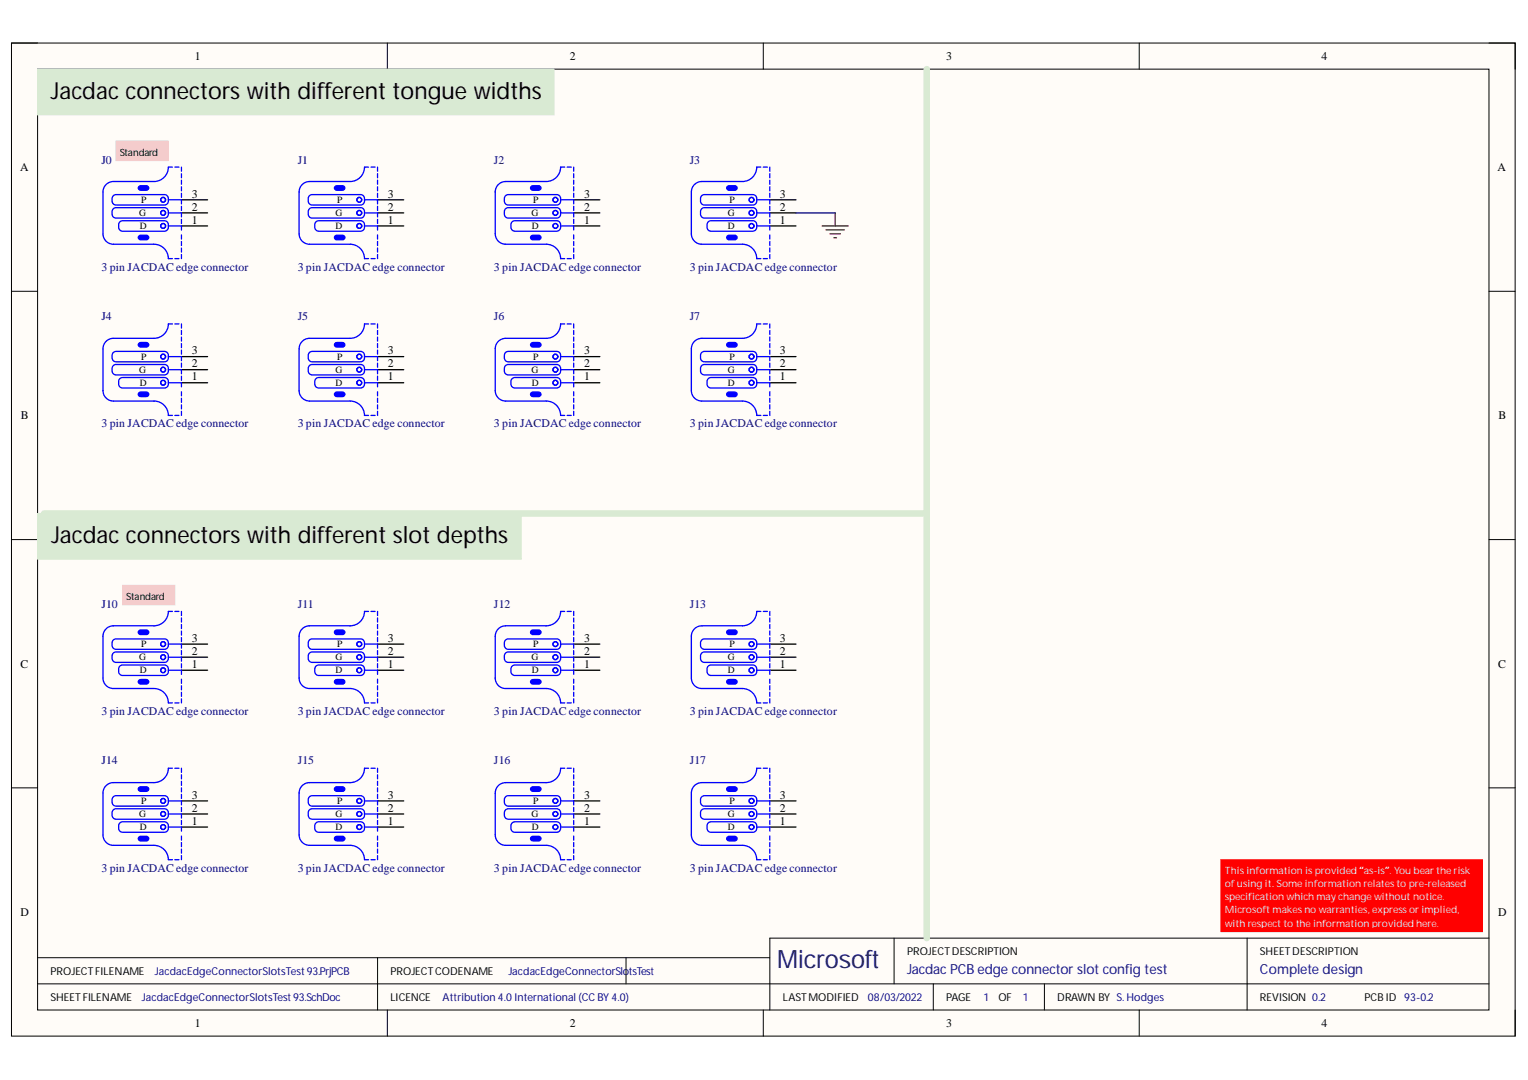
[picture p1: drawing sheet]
<svg xmlns="http://www.w3.org/2000/svg" width="297mm" height="210mm" viewBox="0 0 297 210" stroke-linecap="round" stroke-linejoin="round" font-family="sans-serif">
<path d="M2.2 8.4h292.3v193h-292.3z" fill-rule="evenodd" fill="#fffcf8"/>
<path d="M2.2 8.4h292.3v193h-292.3z" fill="none" stroke="#000" stroke-width=".19"/>
<path d="M7.3 13.4h282.2v182.9h-282.2z" fill-rule="evenodd" fill="#fffcf8"/>
<g fill="none" stroke="#000" stroke-width=".19">
<path d="M2.2 8.4h5.1M7.3 13.4h282.2v182.9h-282.2zM75.3 8.4v5M148.4 8.4v5M221.5 8.4v5M289.5 8.4h5v5M2.2 56.6h5.1M289.5 56.6h5M2.2 104.9h5.1M289.5 104.9h5M2.2 153.1h5.1M289.5 153.1h5"/>
<path d="M7.3 191.2h282.2M7.3 186.1h142.3M73.4 186.1v10.2M75.3 196.3v5.1M121.7 186.1v5.1M148.4 196.3v5.1M173.8 182.3v8.9M181.4 191.2v5.1M203 191.2v5.1M221.5 196.3v5.1M242.4 182.3v14M289.5 182.3h-139.9v14"/>
<path d="M294.5 196.3v5.1"/>
</g>
<path d="M7.3 13.4h100.4v8.9h-100.4z" fill-rule="evenodd" fill="#d9ead3"/>
<path d="M7.3 13.4h100.4v8.9h-100.4z" fill="none" stroke="#d9ead3" stroke-width=".19"/>
<path d="M35.3 38.8h5.1M35.3 41.4h5.1M35.3 43.9h5.1" fill="none" stroke="#000" stroke-width=".25"/>
<g fill="none" stroke="#00f" stroke-width=".25">
<path d="M22 38l.6-.2h9.4a1.05 1.05 0 0 1 .8 1 1.05 1.05 0 0 1-.8 1h-9.4a1.05 1.05 0 0 1-.9-.7 1.05 1.05 0 0 1 .3-1.1zM32.7 38.8h2.6v.8M33.5 32.5h-.8a2.8 2.8 0 0 1-2.8 2.8h-7.8a2.03 2.03 0 0 0-2.1 2v8.1a2.03 2.03 0 0 0 2.1 2.1h7.8a2.8 2.8 0 0 1 2.8 2.8h.8M34 32.5h.8M35.3 32.5v.8M35.3 33.8v.8M35.3 35v.8M35.3 36.3v.8M35.3 37.6v.8M22 40.6l.6-.2h9.4a1.05 1.05 0 0 1 .8 1 1.05 1.05 0 0 1-.8 1h-9.4a1.06 1.06 0 0 1-.9-.7 1.06 1.06 0 0 1 .3-1.1zM23.3 43.1l.5-.2h8.2a1.05 1.05 0 0 1 .8 1 1.05 1.05 0 0 1-.8 1h-8.2a1.06 1.06 0 0 1-.8-.7 1.06 1.06 0 0 1 .3-1.1zM32.7 41.4h2.6v.8"/>
<path d="M32.7 43.9h2.6v.8M34 50.3h.8M35.3 40.1v.8M35.3 42.6v.8M35.3 45.7v.8M35.3 46.9v.8M35.3 48.2v.8M35.3 49.5v.8"/>
<circle cx="31.7" cy="38.8" r=".47"/>
<circle cx="31.7" cy="43.9" r=".47"/>
<circle cx="31.7" cy="41.4" r=".47"/>
</g>
<path d="M26.9 36.3a1.76 1.76 0 0 1 1.8-.1 .42 .42 0 0 1 .2 .3 .42 .42 0 0 1-.2 .4 1.76 1.76 0 0 1-1.8-.1z" fill="#00f"/>
<path d="M26.9 36.3a1.76 1.76 0 0 1 1.8-.1 .42 .42 0 0 1 .2 .3 .42 .42 0 0 1-.2 .4 1.76 1.76 0 0 1-1.8-.1z" fill="none" stroke="#00f" stroke-width=".25"/>
<path d="M26.9 45.9a1.78 1.78 0 0 1 1.8-.1 .42 .42 0 0 1 .2 .4 .42 .42 0 0 1-.2 .3 1.76 1.76 0 0 1-1.8-.1z" fill="#00f"/>
<path d="M26.9 45.9a1.78 1.78 0 0 1 1.8-.1 .42 .42 0 0 1 .2 .4 .42 .42 0 0 1-.2 .3 1.76 1.76 0 0 1-1.8-.1z" fill="none" stroke="#00f" stroke-width=".25"/>
<path d="M237.3 167.1h50.9v14h-50.9z" fill-rule="evenodd" fill="#f00"/>
<path d="M237.3 167.1h50.9v14h-50.9z" fill="none" stroke="#f00" stroke-width=".19"/>
<path d="M8.6 99.8h171.6" fill="none" stroke="#d9ead3" stroke-width="1.3"/>
<path d="M73.4 38.8h5.1M73.4 41.4h5.1M73.4 43.9h5.1" fill="none" stroke="#000" stroke-width=".25"/>
<g fill="none" stroke="#00f" stroke-width=".25">
<path d="M60.1 38l.6-.2h9.4a1.05 1.05 0 0 1 .8 1 1.05 1.05 0 0 1-.8 1h-9.4a1.05 1.05 0 0 1-.8-.7 1.05 1.05 0 0 1 .2-1.1zM70.9 38.8h2.5v.8M71.6 32.5h-.7a2.8 2.8 0 0 1-2.8 2.8h-7.9a2.03 2.03 0 0 0-2.1 2v8.1a2.03 2.03 0 0 0 2.1 2.1h7.9a2.8 2.8 0 0 1 2.8 2.8h.7M72.1 32.5h.8M73.4 32.5v.8M73.4 33.8v.8M73.4 35v.8M73.4 36.3v.8M73.4 37.6v.8M60.1 40.6l.6-.2h9.4a1.05 1.05 0 0 1 .8 1 1.05 1.05 0 0 1-.8 1h-9.4a1.06 1.06 0 0 1-.8-.7 1.06 1.06 0 0 1 .2-1.1zM61.4 43.1l.6-.2h8.1a1.05 1.05 0 0 1 .8 1 1.05 1.05 0 0 1-.8 1h-8.1a1.06 1.06 0 0 1-.9-.7 1.06 1.06 0 0 1 .3-1.1zM70.9 41.4h2.5v.8"/>
<path d="M70.9 43.9h2.5v.8M72.1 50.3h.8M73.4 40.1v.8M73.4 42.6v.8M73.4 45.7v.8M73.4 46.9v.8M73.4 48.2v.8M73.4 49.5v.8"/>
<circle cx="69.8" cy="38.8" r=".47"/>
<circle cx="69.8" cy="41.4" r=".47"/>
<circle cx="69.8" cy="43.9" r=".47"/>
</g>
<path d="M65.1 36.3a1.74 1.74 0 0 1 1.7-.1 .42 .42 0 0 1 .2 .3 .42 .42 0 0 1-.2 .4 1.74 1.74 0 0 1-1.7-.1z" fill="#00f"/>
<path d="M65.1 36.3a1.74 1.74 0 0 1 1.7-.1 .42 .42 0 0 1 .2 .3 .42 .42 0 0 1-.2 .4 1.74 1.74 0 0 1-1.7-.1z" fill="none" stroke="#00f" stroke-width=".25"/>
<path d="M65.1 45.9a1.76 1.76 0 0 1 1.7-.1 .42 .42 0 0 1 .2 .4 .42 .42 0 0 1-.2 .3 1.74 1.74 0 0 1-1.7-.1z" fill="#00f"/>
<g fill="none" stroke="#00f" stroke-width=".25">
<path d="M98.3 38l.5-.2h9.4a1.05 1.05 0 0 1 .8 1 1.05 1.05 0 0 1-.8 1h-9.4a1.05 1.05 0 0 1-.8-.7 1.05 1.05 0 0 1 .3-1.1zM109 38.8h2.5v.8M109.8 32.5h-.8a2.79 2.79 0 0 1-2.8 2.8h-7.9a2.03 2.03 0 0 0-2 2v8.1a2.03 2.03 0 0 0 2 2.1h7.9a2.79 2.79 0 0 1 2.8 2.8h.8M110.3 32.5h.7M111.5 32.5v.8M111.5 33.8v.8M111.5 35v.8M111.5 36.3v.8M111.5 37.6v.8M65.1 45.9a1.76 1.76 0 0 1 1.7-.1 .42 .42 0 0 1 .2 .4 .42 .42 0 0 1-.2 .3 1.74 1.74 0 0 1-1.7-.1zM98.3 40.6l.5-.2h9.4a1.05 1.05 0 0 1 .8 1 1.05 1.05 0 0 1-.8 1h-9.4a1.05 1.05 0 0 1-.8-.7 1.05 1.05 0 0 1 .3-1.1zM99.5 43.1l.6-.2h8.1a1.05 1.05 0 0 1 .8 1 1.05 1.05 0 0 1-.8 1h-8.1a1.06 1.06 0 0 1-.8-.7 1.06 1.06 0 0 1 .2-1.1z"/>
<path d="M109 41.4h2.5v.8M109 43.9h2.5v.8M110.3 50.3h.7M111.5 40.1v.8M111.5 42.6v.8M111.5 45.7v.8M111.5 46.9v.8M111.5 48.2v.8M111.5 49.5v.8"/>
<circle cx="108" cy="38.8" r=".47"/>
<circle cx="108" cy="41.4" r=".47"/>
<circle cx="108" cy="43.9" r=".47"/>
</g>
<path d="M111.5 38.8h5.1M111.5 41.4h5.1M111.5 43.9h5.1" fill="none" stroke="#000" stroke-width=".25"/>
<path d="M103.2 36.3a1.74 1.74 0 0 1 1.7-.1 .42 .42 0 0 1 .3 .3 .42 .42 0 0 1-.3 .4 1.74 1.74 0 0 1-1.7-.1z" fill="#00f"/>
<path d="M103.2 36.3a1.74 1.74 0 0 1 1.7-.1 .42 .42 0 0 1 .3 .3 .42 .42 0 0 1-.3 .4 1.74 1.74 0 0 1-1.7-.1z" fill="none" stroke="#00f" stroke-width=".25"/>
<path d="M103.2 45.9a1.76 1.76 0 0 1 1.7-.1 .42 .42 0 0 1 .3 .4 .42 .42 0 0 1-.3 .3 1.74 1.74 0 0 1-1.7-.1z" fill="#00f"/>
<g fill="none" stroke="#00f" stroke-width=".25">
<path d="M136.4 38l.5-.2h9.4a1.05 1.05 0 0 1 .8 1 1.05 1.05 0 0 1-.8 1h-9.4a1.05 1.05 0 0 1-.8-.7 1.05 1.05 0 0 1 .3-1.1zM147.1 38.8h2.5v.8M147.9 32.5h-.8a2.79 2.79 0 0 1-2.8 2.8h-7.9a2.03 2.03 0 0 0-2 2v8.1a2.03 2.03 0 0 0 2 2.1h7.9a2.79 2.79 0 0 1 2.8 2.8h.8M148.4 32.5h.8M149.6 32.5v.8M149.6 33.8v.8M149.6 35v.8M149.6 36.3v.8M149.6 37.6v.8M103.2 45.9a1.76 1.76 0 0 1 1.7-.1 .42 .42 0 0 1 .3 .4 .42 .42 0 0 1-.3 .3 1.74 1.74 0 0 1-1.7-.1zM136.4 40.6l.5-.2h9.4a1.05 1.05 0 0 1 .8 1 1.05 1.05 0 0 1-.8 1h-9.4a1.06 1.06 0 0 1-.8-.7 1.06 1.06 0 0 1 .3-1.1zM137.7 43.1l.5-.2h8.1a1.05 1.05 0 0 1 .8 1 1.05 1.05 0 0 1-.8 1h-8.1a1.06 1.06 0 0 1-.8-.7 1.06 1.06 0 0 1 .3-1.1z"/>
<path d="M147.1 41.4h2.5v.8M147.1 43.9h2.5v.8M148.4 50.3h.8M149.6 40.1v.8M149.6 42.6v.8M149.6 45.7v.8M149.6 46.9v.8M149.6 48.2v.8M149.6 49.5v.8"/>
<circle cx="146.1" cy="38.8" r=".47"/>
<circle cx="146.1" cy="41.4" r=".47"/>
<circle cx="146.1" cy="43.9" r=".47"/>
</g>
<path d="M149.6 38.8h5.1M149.6 41.4h5.1M149.6 43.9h5.1" fill="none" stroke="#000" stroke-width=".25"/>
<path d="M141.3 36.3a1.74 1.74 0 0 1 1.7-.1 .42 .42 0 0 1 .3 .3 .42 .42 0 0 1-.3 .4 1.74 1.74 0 0 1-1.7-.1z" fill="#00f"/>
<path d="M141.3 36.3a1.74 1.74 0 0 1 1.7-.1 .42 .42 0 0 1 .3 .3 .42 .42 0 0 1-.3 .4 1.74 1.74 0 0 1-1.7-.1z" fill="none" stroke="#00f" stroke-width=".25"/>
<path d="M141.3 45.9a1.76 1.76 0 0 1 1.7-.1 .42 .42 0 0 1 .3 .4 .42 .42 0 0 1-.3 .3 1.74 1.74 0 0 1-1.7-.1z" fill="#00f"/>
<g fill="none" stroke="#00f" stroke-width=".25">
<path d="M141.3 45.9a1.76 1.76 0 0 1 1.7-.1 .42 .42 0 0 1 .3 .4 .42 .42 0 0 1-.3 .3 1.74 1.74 0 0 1-1.7-.1zM60.1 71.1l.6-.3h9.4a1.05 1.05 0 0 1 .8 1.1 1.05 1.05 0 0 1-.8 1h-9.4a1.05 1.05 0 0 1-.8-.8 1.05 1.05 0 0 1 .2-1zM60.1 68.5l.6-.2h9.4a1.05 1.05 0 0 1 .8 1 1.05 1.05 0 0 1-.8 1h-9.4a1.05 1.05 0 0 1-.8-.7 1.05 1.05 0 0 1 .2-1.1zM61.4 73.6l.6-.2h8.1a1.05 1.05 0 0 1 .8 1 1.05 1.05 0 0 1-.8 1h-8.1a1.06 1.06 0 0 1-.9-.7 1.06 1.06 0 0 1 .3-1.1zM70.9 71.9h2.5v.7M70.9 69.3h2.5v.8M70.9 74.4h2.5v.8M71.6 63h-.7a2.79 2.79 0 0 1-2.8 2.8h-7.9a2.03 2.03 0 0 0-2.1 2v8.1a2.04 2.04 0 0 0 2.1 2h7.9a2.78 2.78 0 0 1 2.8 2.8h.7M72.1 63h.8M73.4 63v.8M73.4 64.2v.8M73.4 65.5v.8"/>
<path d="M73.4 66.8v.8M73.4 68v.8M73.4 70.6v.8M73.4 73.1v.8M73.4 76.1v.8M73.4 77.4v.8M73.4 78.7v.8M73.4 79.9v.8M72.1 80.7h.8"/>
<circle cx="69.8" cy="74.4" r=".47"/>
<circle cx="69.8" cy="69.3" r=".47"/>
<circle cx="69.8" cy="71.9" r=".47"/>
</g>
<path d="M73.4 71.9h5.1M73.4 74.4h5.1M73.4 69.3h5.1" fill="none" stroke="#000" stroke-width=".25"/>
<path d="M65.1 66.8a1.74 1.74 0 0 1 1.7-.2 .42 .42 0 0 1 .2 .4 .42 .42 0 0 1-.2 .4 1.76 1.76 0 0 1-1.7-.2z" fill="#00f"/>
<path d="M65.1 66.8a1.74 1.74 0 0 1 1.7-.2 .42 .42 0 0 1 .2 .4 .42 .42 0 0 1-.2 .4 1.76 1.76 0 0 1-1.7-.2z" fill="none" stroke="#00f" stroke-width=".25"/>
<path d="M65.1 76.4a1.76 1.76 0 0 1 1.7-.1 .42 .42 0 0 1 .2 .3 .42 .42 0 0 1-.2 .4 1.74 1.74 0 0 1-1.7-.1z" fill="#00f"/>
<g fill="none" stroke="#00f" stroke-width=".25">
<path d="M65.1 76.4a1.76 1.76 0 0 1 1.7-.1 .42 .42 0 0 1 .2 .3 .42 .42 0 0 1-.2 .4 1.74 1.74 0 0 1-1.7-.1zM98.3 71.1l.5-.3h9.4a1.05 1.05 0 0 1 .8 1.1 1.05 1.05 0 0 1-.8 1h-9.4a1.05 1.05 0 0 1-.8-.8 1.05 1.05 0 0 1 .3-1zM98.3 68.5l.5-.2h9.4a1.05 1.05 0 0 1 .8 1 1.05 1.05 0 0 1-.8 1h-9.4a1.05 1.05 0 0 1-.8-.7 1.05 1.05 0 0 1 .3-1.1zM99.5 73.6l.6-.2h8.1a1.05 1.05 0 0 1 .8 1 1.05 1.05 0 0 1-.8 1h-8.1a1.06 1.06 0 0 1-.8-.7 1.06 1.06 0 0 1 .2-1.1zM109 71.9h2.5v.7M109 69.3h2.5v.8M109 74.4h2.5v.8M109.8 63h-.8a2.79 2.79 0 0 1-2.8 2.8h-7.9a2.03 2.03 0 0 0-2 2v8.1a2.04 2.04 0 0 0 2 2h7.9a2.78 2.78 0 0 1 2.8 2.8h.8M110.3 63h.7M111.5 63v.8M111.5 64.2v.8M111.5 65.5v.8"/>
<path d="M111.5 66.8v.8M111.5 68v.8M111.5 70.6v.8M111.5 73.1v.8M111.5 76.1v.8M111.5 77.4v.8M111.5 78.7v.8M111.5 79.9v.8M110.3 80.7h.7"/>
<circle cx="108" cy="74.4" r=".47"/>
<circle cx="108" cy="69.3" r=".47"/>
<circle cx="108" cy="71.9" r=".47"/>
</g>
<path d="M111.5 71.9h5.1M111.5 74.4h5.1M111.5 69.3h5.1" fill="none" stroke="#000" stroke-width=".25"/>
<path d="M103.2 66.8a1.74 1.74 0 0 1 1.7-.2 .42 .42 0 0 1 .3 .4 .42 .42 0 0 1-.3 .4 1.76 1.76 0 0 1-1.7-.2z" fill="#00f"/>
<path d="M103.2 66.8a1.74 1.74 0 0 1 1.7-.2 .42 .42 0 0 1 .3 .4 .42 .42 0 0 1-.3 .4 1.76 1.76 0 0 1-1.7-.2z" fill="none" stroke="#00f" stroke-width=".25"/>
<path d="M103.2 76.4a1.76 1.76 0 0 1 1.7-.1 .42 .42 0 0 1 .3 .3 .42 .42 0 0 1-.3 .4 1.74 1.74 0 0 1-1.7-.1z" fill="#00f"/>
<g fill="none" stroke="#00f" stroke-width=".25">
<path d="M103.2 76.4a1.76 1.76 0 0 1 1.7-.1 .42 .42 0 0 1 .3 .3 .42 .42 0 0 1-.3 .4 1.74 1.74 0 0 1-1.7-.1zM33.5 118.8h-.8a2.8 2.8 0 0 1-2.8 2.8h-7.8a2.03 2.03 0 0 0-2.1 2.1v8.1a2.03 2.03 0 0 0 2.1 2h7.8a2.8 2.8 0 0 1 2.8 2.8h.8M34 118.8h.8M35.3 118.8v.8M22 126.9l.6-.2h9.4a1.05 1.05 0 0 1 .8 1 1.05 1.05 0 0 1-.8 1h-9.4a1.05 1.05 0 0 1-.9-.7 1.05 1.05 0 0 1 .3-1.1zM22 124.4l.6-.2h9.4a1.05 1.05 0 0 1 .8 1 1.05 1.05 0 0 1-.8 1h-9.4a1.05 1.05 0 0 1-.9-.7 1.05 1.05 0 0 1 .3-1.1zM23.3 129.5l.5-.3h8.2a1.05 1.05 0 0 1 .8 1.1 1.05 1.05 0 0 1-.8 1h-8.2a1.06 1.06 0 0 1-.8-.8 1.06 1.06 0 0 1 .3-1zM32.7 127.7h2.6v.8M32.7 125.2h2.6v.8M32.7 130.3h2.6v.8M34 136.6h.8M35.3 120.1v.8"/>
<path d="M35.3 121.4v.8M35.3 122.6v.8M35.3 123.9v.8M35.3 126.5v.8M35.3 129v.8M35.3 132v.8M35.3 133.3v.8M35.3 134.6v.7M35.3 135.8v.8"/>
<circle cx="31.7" cy="130.3" r=".47"/>
<circle cx="31.7" cy="127.7" r=".47"/>
<circle cx="31.7" cy="125.2" r=".47"/>
</g>
<path d="M35.3 127.7h5.1M35.3 130.3h5.1M35.3 125.2h5.1" fill="none" stroke="#000" stroke-width=".25"/>
<path d="M26.9 122.7a1.76 1.76 0 0 1 1.8-.2 .42 .42 0 0 1 .2 .4 .42 .42 0 0 1-.2 .4 1.78 1.78 0 0 1-1.8-.2z" fill="#00f"/>
<path d="M26.9 122.7a1.76 1.76 0 0 1 1.8-.2 .42 .42 0 0 1 .2 .4 .42 .42 0 0 1-.2 .4 1.78 1.78 0 0 1-1.8-.2z" fill="none" stroke="#00f" stroke-width=".25"/>
<path d="M26.9 132.3a1.78 1.78 0 0 1 1.8-.2 .42 .42 0 0 1 .2 .4 .42 .42 0 0 1-.2 .4 1.76 1.76 0 0 1-1.8-.2z" fill="#00f"/>
<g fill="none" stroke="#00f" stroke-width=".25">
<path d="M71.6 118.8h-.7a2.8 2.8 0 0 1-2.8 2.8h-7.9a2.03 2.03 0 0 0-2.1 2.1v8.1a2.03 2.03 0 0 0 2.1 2h7.9a2.8 2.8 0 0 1 2.8 2.8h.7M72.1 118.8h.8M73.4 118.8v.8M26.9 132.3a1.78 1.78 0 0 1 1.8-.2 .42 .42 0 0 1 .2 .4 .42 .42 0 0 1-.2 .4 1.76 1.76 0 0 1-1.8-.2zM60.1 126.9l.6-.2h9.4a1.05 1.05 0 0 1 .8 1 1.05 1.05 0 0 1-.8 1h-9.4a1.05 1.05 0 0 1-.8-.7 1.05 1.05 0 0 1 .2-1.1zM60.1 124.4l.6-.2h9.4a1.05 1.05 0 0 1 .8 1 1.05 1.05 0 0 1-.8 1h-9.4a1.05 1.05 0 0 1-.8-.7 1.05 1.05 0 0 1 .2-1.1zM61.4 129.5l.6-.3h8.1a1.05 1.05 0 0 1 .8 1.1 1.05 1.05 0 0 1-.8 1h-8.1a1.06 1.06 0 0 1-.9-.8 1.06 1.06 0 0 1 .3-1zM70.9 127.7h2.5v.8M70.9 125.2h2.5v.8M70.9 130.3h2.5v.8M72.1 136.6h.8M73.4 120.1v.8"/>
<path d="M73.4 121.4v.8M73.4 122.6v.8M73.4 123.9v.8M73.4 126.5v.8M73.4 129v.8M73.4 132v.8M73.4 133.3v.8M73.4 134.6v.7M73.4 135.8v.8"/>
<circle cx="69.8" cy="130.3" r=".47"/>
<circle cx="69.8" cy="125.2" r=".47"/>
<circle cx="69.8" cy="127.7" r=".47"/>
</g>
<path d="M73.4 127.7h5.1M73.4 130.3h5.1M73.4 125.2h5.1" fill="none" stroke="#000" stroke-width=".25"/>
<path d="M65.1 122.7a1.74 1.74 0 0 1 1.7-.2 .42 .42 0 0 1 .2 .4 .42 .42 0 0 1-.2 .4 1.76 1.76 0 0 1-1.7-.2z" fill="#00f"/>
<path d="M65.1 122.7a1.74 1.74 0 0 1 1.7-.2 .42 .42 0 0 1 .2 .4 .42 .42 0 0 1-.2 .4 1.76 1.76 0 0 1-1.7-.2z" fill="none" stroke="#00f" stroke-width=".25"/>
<path d="M65.1 132.3a1.76 1.76 0 0 1 1.7-.2 .42 .42 0 0 1 .2 .4 .42 .42 0 0 1-.2 .4 1.74 1.74 0 0 1-1.7-.2z" fill="#00f"/>
<g fill="none" stroke="#00f" stroke-width=".25">
<path d="M147.9 118.8h-.8a2.79 2.79 0 0 1-2.8 2.8h-7.9a2.03 2.03 0 0 0-2 2.1v8.1a2.03 2.03 0 0 0 2 2h7.9a2.79 2.79 0 0 1 2.8 2.8h.8M148.4 118.8h.8M149.6 118.8v.8M65.1 132.3a1.76 1.76 0 0 1 1.7-.2 .42 .42 0 0 1 .2 .4 .42 .42 0 0 1-.2 .4 1.74 1.74 0 0 1-1.7-.2zM136.4 126.9l.5-.2h9.4a1.05 1.05 0 0 1 .8 1 1.05 1.05 0 0 1-.8 1h-9.4a1.05 1.05 0 0 1-.8-.7 1.05 1.05 0 0 1 .3-1.1zM136.4 124.4l.5-.2h9.4a1.05 1.05 0 0 1 .8 1 1.05 1.05 0 0 1-.8 1h-9.4a1.05 1.05 0 0 1-.8-.7 1.05 1.05 0 0 1 .3-1.1zM137.7 129.5l.5-.3h8.1a1.05 1.05 0 0 1 .8 1.1 1.05 1.05 0 0 1-.8 1h-8.1a1.06 1.06 0 0 1-.8-.8 1.06 1.06 0 0 1 .3-1zM147.1 127.7h2.5v.8M147.1 125.2h2.5v.8M147.1 130.3h2.5v.8M148.4 136.6h.8M149.6 120.1v.8"/>
<path d="M149.6 121.4v.8M149.6 122.6v.8M149.6 123.9v.8M149.6 126.5v.8M149.6 129v.8M149.6 132v.8M149.6 133.3v.8M149.6 134.6v.7M149.6 135.8v.8"/>
<circle cx="146.1" cy="130.3" r=".47"/>
<circle cx="146.1" cy="125.2" r=".47"/>
<circle cx="146.1" cy="127.7" r=".47"/>
</g>
<path d="M149.6 127.7h5.1M149.6 130.3h5.1M149.6 125.2h5.1" fill="none" stroke="#000" stroke-width=".25"/>
<path d="M141.3 122.7a1.74 1.74 0 0 1 1.7-.2 .42 .42 0 0 1 .3 .4 .42 .42 0 0 1-.3 .4 1.76 1.76 0 0 1-1.7-.2z" fill="#00f"/>
<path d="M141.3 122.7a1.74 1.74 0 0 1 1.7-.2 .42 .42 0 0 1 .3 .4 .42 .42 0 0 1-.3 .4 1.76 1.76 0 0 1-1.7-.2z" fill="none" stroke="#00f" stroke-width=".25"/>
<path d="M141.3 132.3a1.76 1.76 0 0 1 1.7-.2 .42 .42 0 0 1 .3 .4 .42 .42 0 0 1-.3 .4 1.74 1.74 0 0 1-1.7-.2z" fill="#00f"/>
<g fill="none" stroke="#00f" stroke-width=".25">
<path d="M141.3 132.3a1.76 1.76 0 0 1 1.7-.2 .42 .42 0 0 1 .3 .4 .42 .42 0 0 1-.3 .4 1.74 1.74 0 0 1-1.7-.2zM60.1 157.4l.6-.2h9.4a1.05 1.05 0 0 1 .8 1 1.05 1.05 0 0 1-.8 1h-9.4a1.05 1.05 0 0 1-.8-.7 1.05 1.05 0 0 1 .2-1.1zM60.1 154.9l.6-.3h9.4a1.05 1.05 0 0 1 .8 1.1 1.05 1.05 0 0 1-.8 1h-9.4a1.06 1.06 0 0 1-.8-.8 1.06 1.06 0 0 1 .2-1zM61.4 159.9l.6-.2h8.1a1.05 1.05 0 0 1 .8 1 1.05 1.05 0 0 1-.8 1.1h-8.1a1.06 1.06 0 0 1-.9-.8 1.06 1.06 0 0 1 .3-1.1zM70.9 158.2h2.5v.8M70.9 155.7h2.5v.8M71.6 149.3h-.7a2.79 2.79 0 0 1-2.8 2.8h-7.9a2.03 2.03 0 0 0-2.1 2v8.2a2.03 2.03 0 0 0 2.1 2h7.9a2.79 2.79 0 0 1 2.8 2.8h.7M72.1 149.3h.8M73.4 149.3v.8M73.4 150.6v.8M73.4 151.9v.7M73.4 153.1v.8"/>
<path d="M73.4 154.4v.8M73.4 156.9v.8M73.4 159.5v.8M70.9 160.7h2.5v.8M72.1 167.1h.8M73.4 162.5v.8M73.4 163.8v.8M73.4 165v.8M73.4 166.3v.8"/>
<circle cx="69.8" cy="155.7" r=".47"/>
<circle cx="69.8" cy="158.2" r=".47"/>
<circle cx="69.8" cy="160.7" r=".47"/>
</g>
<path d="M73.4 158.2h5.1M73.4 155.7h5.1M73.4 160.7h5.1" fill="none" stroke="#000" stroke-width=".25"/>
<path d="M65.1 153.1a1.74 1.74 0 0 1 1.7-.1 .42 .42 0 0 1 .2 .4 .42 .42 0 0 1-.2 .3 1.76 1.76 0 0 1-1.7-.1z" fill="#00f"/>
<path d="M65.1 153.1a1.74 1.74 0 0 1 1.7-.1 .42 .42 0 0 1 .2 .4 .42 .42 0 0 1-.2 .3 1.76 1.76 0 0 1-1.7-.1z" fill="none" stroke="#00f" stroke-width=".25"/>
<path d="M65.1 162.8a1.74 1.74 0 0 1 1.7-.2 .42 .42 0 0 1 .2 .4 .42 .42 0 0 1-.2 .4 1.74 1.74 0 0 1-1.7-.2z" fill="#00f"/>
<g fill="none" stroke="#00f" stroke-width=".25">
<path d="M136.4 157.4l.5-.2h9.4a1.05 1.05 0 0 1 .8 1 1.05 1.05 0 0 1-.8 1h-9.4a1.05 1.05 0 0 1-.8-.7 1.05 1.05 0 0 1 .3-1.1zM136.4 154.9l.5-.3h9.4a1.05 1.05 0 0 1 .8 1.1 1.05 1.05 0 0 1-.8 1h-9.4a1.06 1.06 0 0 1-.8-.8 1.06 1.06 0 0 1 .3-1zM137.7 159.9l.5-.2h8.1a1.05 1.05 0 0 1 .8 1 1.05 1.05 0 0 1-.8 1.1h-8.1a1.06 1.06 0 0 1-.8-.8 1.06 1.06 0 0 1 .3-1.1zM147.1 158.2h2.5v.8M147.1 155.7h2.5v.8M147.9 149.3h-.8a2.79 2.79 0 0 1-2.8 2.8h-7.9a2.03 2.03 0 0 0-2 2v8.2a2.04 2.04 0 0 0 2 2h7.9a2.79 2.79 0 0 1 2.8 2.8h.8M148.4 149.3h.8M149.6 149.3v.8M149.6 150.6v.8M149.6 151.9v.7M149.6 153.1v.8M149.6 154.4v.8"/>
<path d="M149.6 156.9v.8M149.6 159.5v.8M65.1 162.8a1.74 1.74 0 0 1 1.7-.2 .42 .42 0 0 1 .2 .4 .42 .42 0 0 1-.2 .4 1.74 1.74 0 0 1-1.7-.2zM147.1 160.7h2.5v.8M148.4 167.1h.8M149.6 162.5v.8M149.6 163.8v.8M149.6 165v.8M149.6 166.3v.8"/>
<circle cx="146.1" cy="155.7" r=".47"/>
<circle cx="146.1" cy="158.2" r=".47"/>
<circle cx="146.1" cy="160.7" r=".47"/>
</g>
<path d="M149.6 158.2h5.1M149.6 155.7h5.1M149.6 160.7h5.1" fill="none" stroke="#000" stroke-width=".25"/>
<path d="M141.3 153.1a1.74 1.74 0 0 1 1.7-.1 .42 .42 0 0 1 .3 .4 .42 .42 0 0 1-.3 .3 1.76 1.76 0 0 1-1.7-.1z" fill="#00f"/>
<path d="M141.3 153.1a1.74 1.74 0 0 1 1.7-.1 .42 .42 0 0 1 .3 .4 .42 .42 0 0 1-.3 .3 1.76 1.76 0 0 1-1.7-.1z" fill="none" stroke="#00f" stroke-width=".25"/>
<path d="M141.3 162.8a1.74 1.74 0 0 1 1.7-.2 .42 .42 0 0 1 .3 .4 .42 .42 0 0 1-.3 .4 1.74 1.74 0 0 1-1.7-.2z" fill="#00f"/>
<g fill="none" stroke="#00f" stroke-width=".25">
<path d="M98.3 157.4l.5-.2h9.4a1.05 1.05 0 0 1 .8 1 1.05 1.05 0 0 1-.8 1h-9.4a1.05 1.05 0 0 1-.8-.7 1.05 1.05 0 0 1 .3-1.1zM98.3 154.9l.5-.3h9.4a1.05 1.05 0 0 1 .8 1.1 1.05 1.05 0 0 1-.8 1h-9.4a1.06 1.06 0 0 1-.8-.8 1.06 1.06 0 0 1 .3-1zM99.5 159.9l.6-.2h8.1a1.05 1.05 0 0 1 .8 1 1.05 1.05 0 0 1-.8 1.1h-8.1a1.06 1.06 0 0 1-.8-.8 1.06 1.06 0 0 1 .2-1.1zM109 158.2h2.5v.8M109 155.7h2.5v.8M109.8 149.3h-.8a2.79 2.79 0 0 1-2.8 2.8h-7.9a2.03 2.03 0 0 0-2 2v8.2a2.03 2.03 0 0 0 2 2h7.9a2.79 2.79 0 0 1 2.8 2.8h.8M110.3 149.3h.7M111.5 149.3v.8M111.5 150.6v.8M111.5 151.9v.7M111.5 153.1v.8M111.5 154.4v.8"/>
<path d="M111.5 156.9v.8M111.5 159.5v.8M109 160.7h2.5v.8M110.3 167.1h.7M111.5 162.5v.8M111.5 163.8v.8M111.5 165v.8M111.5 166.3v.8M141.3 162.8a1.74 1.74 0 0 1 1.7-.2 .42 .42 0 0 1 .3 .4 .42 .42 0 0 1-.3 .4 1.74 1.74 0 0 1-1.7-.2z"/>
<circle cx="108" cy="155.7" r=".47"/>
<circle cx="108" cy="158.2" r=".47"/>
<circle cx="108" cy="160.7" r=".47"/>
</g>
<path d="M111.5 158.2h5.1M111.5 155.7h5.1M111.5 160.7h5.1" fill="none" stroke="#000" stroke-width=".25"/>
<path d="M103.2 153.1a1.74 1.74 0 0 1 1.7-.1 .42 .42 0 0 1 .3 .4 .42 .42 0 0 1-.3 .3 1.76 1.76 0 0 1-1.7-.1z" fill="#00f"/>
<path d="M103.2 153.1a1.74 1.74 0 0 1 1.7-.1 .42 .42 0 0 1 .3 .4 .42 .42 0 0 1-.3 .3 1.76 1.76 0 0 1-1.7-.1z" fill="none" stroke="#00f" stroke-width=".25"/>
<path d="M103.2 162.8a1.74 1.74 0 0 1 1.7-.2 .42 .42 0 0 1 .3 .4 .42 .42 0 0 1-.3 .4 1.74 1.74 0 0 1-1.7-.2z" fill="#00f"/>
<path d="M103.2 162.8a1.74 1.74 0 0 1 1.7-.2 .42 .42 0 0 1 .3 .4 .42 .42 0 0 1-.3 .4 1.74 1.74 0 0 1-1.7-.2z" fill="none" stroke="#00f" stroke-width=".25"/>
<path d="M22.6 27.4h10.1v3.8h-10.1z" fill-rule="evenodd" fill="#f4cccc"/>
<path d="M22.6 27.4h10.1v3.8h-10.1z" fill="none" stroke="#f4cccc" stroke-width=".19"/>
<path d="M35.3 71.9h5.1M35.3 74.4h5.1M35.3 69.3h5.1" fill="none" stroke="#000" stroke-width=".25"/>
<g fill="none" stroke="#00f" stroke-width=".25">
<path d="M22 71.1l.6-.3h9.4a1.05 1.05 0 0 1 .8 1.1 1.05 1.05 0 0 1-.8 1h-9.4a1.05 1.05 0 0 1-.9-.8 1.05 1.05 0 0 1 .3-1zM22 68.5l.6-.2h9.4a1.05 1.05 0 0 1 .8 1 1.05 1.05 0 0 1-.8 1h-9.4a1.05 1.05 0 0 1-.9-.7 1.05 1.05 0 0 1 .3-1.1zM23.3 73.6l.5-.2h8.2a1.05 1.05 0 0 1 .8 1 1.05 1.05 0 0 1-.8 1h-8.2a1.06 1.06 0 0 1-.8-.7 1.06 1.06 0 0 1 .3-1.1zM32.7 71.9h2.6v.7M32.7 69.3h2.6v.8M32.7 74.4h2.6v.8M33.5 63h-.8a2.79 2.79 0 0 1-2.8 2.8h-7.8a2.03 2.03 0 0 0-2.1 2v8.1a2.04 2.04 0 0 0 2.1 2h7.8a2.78 2.78 0 0 1 2.8 2.8h.8M34 63h.8M35.3 63v.8M35.3 64.2v.8M35.3 65.5v.8M35.3 66.8v.8"/>
<path d="M35.3 68v.8M35.3 70.6v.8M35.3 73.1v.8M35.3 76.1v.8M35.3 77.4v.8M35.3 78.7v.8M35.3 79.9v.8M34 80.7h.8"/>
<circle cx="31.7" cy="74.4" r=".47"/>
<circle cx="31.7" cy="71.9" r=".47"/>
<circle cx="31.7" cy="69.3" r=".47"/>
</g>
<path d="M26.9 66.8a1.76 1.76 0 0 1 1.8-.2 .42 .42 0 0 1 .2 .4 .42 .42 0 0 1-.2 .4 1.78 1.78 0 0 1-1.8-.2z" fill="#00f"/>
<path d="M26.9 66.8a1.76 1.76 0 0 1 1.8-.2 .42 .42 0 0 1 .2 .4 .42 .42 0 0 1-.2 .4 1.78 1.78 0 0 1-1.8-.2z" fill="none" stroke="#00f" stroke-width=".25"/>
<path d="M26.9 76.4a1.78 1.78 0 0 1 1.8-.1 .42 .42 0 0 1 .2 .3 .42 .42 0 0 1-.2 .4 1.76 1.76 0 0 1-1.8-.1z" fill="#00f"/>
<g fill="none" stroke="#00f" stroke-width=".25">
<path d="M26.9 76.4a1.78 1.78 0 0 1 1.8-.1 .42 .42 0 0 1 .2 .3 .42 .42 0 0 1-.2 .4 1.76 1.76 0 0 1-1.8-.1zM136.4 71.1l.5-.3h9.4a1.05 1.05 0 0 1 .8 1.1 1.05 1.05 0 0 1-.8 1h-9.4a1.05 1.05 0 0 1-.8-.8 1.05 1.05 0 0 1 .3-1zM136.4 68.5l.5-.2h9.4a1.05 1.05 0 0 1 .8 1 1.05 1.05 0 0 1-.8 1h-9.4a1.05 1.05 0 0 1-.8-.7 1.05 1.05 0 0 1 .3-1.1zM137.7 73.6l.5-.2h8.1a1.05 1.05 0 0 1 .8 1 1.05 1.05 0 0 1-.8 1h-8.1a1.06 1.06 0 0 1-.8-.7 1.06 1.06 0 0 1 .3-1.1zM147.1 71.9h2.5v.7M147.1 69.3h2.5v.8M147.1 74.4h2.5v.8M147.9 63h-.8a2.79 2.79 0 0 1-2.8 2.8h-7.9a2.03 2.03 0 0 0-2 2v8.1a2.04 2.04 0 0 0 2 2h7.9a2.78 2.78 0 0 1 2.8 2.8h.8M148.4 63h.8M149.6 63v.8M149.6 64.2v.8M149.6 65.5v.8"/>
<path d="M149.6 66.8v.8M149.6 68v.8M149.6 70.6v.8M149.6 73.1v.8M149.6 76.1v.8M149.6 77.4v.8M149.6 78.7v.8M149.6 79.9v.8M148.4 80.7h.8"/>
<circle cx="146.1" cy="74.4" r=".47"/>
<circle cx="146.1" cy="69.3" r=".47"/>
<circle cx="146.1" cy="71.9" r=".47"/>
</g>
<path d="M149.6 71.9h5.1M149.6 74.4h5.1M149.6 69.3h5.1" fill="none" stroke="#000" stroke-width=".25"/>
<path d="M141.3 66.8a1.74 1.74 0 0 1 1.7-.2 .42 .42 0 0 1 .3 .4 .42 .42 0 0 1-.3 .4 1.76 1.76 0 0 1-1.7-.2z" fill="#00f"/>
<path d="M141.3 66.8a1.74 1.74 0 0 1 1.7-.2 .42 .42 0 0 1 .3 .4 .42 .42 0 0 1-.3 .4 1.76 1.76 0 0 1-1.7-.2z" fill="none" stroke="#00f" stroke-width=".25"/>
<path d="M141.3 76.4a1.76 1.76 0 0 1 1.7-.1 .42 .42 0 0 1 .3 .3 .42 .42 0 0 1-.3 .4 1.74 1.74 0 0 1-1.7-.1z" fill="#00f"/>
<g fill="none" stroke="#00f" stroke-width=".25">
<path d="M141.3 76.4a1.76 1.76 0 0 1 1.7-.1 .42 .42 0 0 1 .3 .3 .42 .42 0 0 1-.3 .4 1.74 1.74 0 0 1-1.7-.1zM109.8 118.8h-.8a2.79 2.79 0 0 1-2.8 2.8h-7.9a2.03 2.03 0 0 0-2 2.1v8.1a2.03 2.03 0 0 0 2 2h7.9a2.79 2.79 0 0 1 2.8 2.8h.8M110.3 118.8h.7M111.5 118.8v.8M98.3 126.9l.5-.2h9.4a1.05 1.05 0 0 1 .8 1 1.05 1.05 0 0 1-.8 1h-9.4a1.05 1.05 0 0 1-.8-.7 1.05 1.05 0 0 1 .3-1.1zM98.3 124.4l.5-.2h9.4a1.05 1.05 0 0 1 .8 1 1.05 1.05 0 0 1-.8 1h-9.4a1.05 1.05 0 0 1-.8-.7 1.05 1.05 0 0 1 .3-1.1zM99.5 129.5l.6-.3h8.1a1.05 1.05 0 0 1 .8 1.1 1.05 1.05 0 0 1-.8 1h-8.1a1.06 1.06 0 0 1-.8-.8 1.06 1.06 0 0 1 .2-1zM109 127.7h2.5v.8M109 125.2h2.5v.8M109 130.3h2.5v.8M110.3 136.6h.7M111.5 120.1v.8"/>
<path d="M111.5 121.4v.8M111.5 122.6v.8M111.5 123.9v.8M111.5 126.5v.8M111.5 129v.8M111.5 132v.8M111.5 133.3v.8M111.5 134.6v.7M111.5 135.8v.8"/>
<circle cx="108" cy="130.3" r=".47"/>
<circle cx="108" cy="125.2" r=".47"/>
<circle cx="108" cy="127.7" r=".47"/>
</g>
<path d="M111.5 127.7h5.1M111.5 130.3h5.1M111.5 125.2h5.1" fill="none" stroke="#000" stroke-width=".25"/>
<path d="M103.2 122.7a1.74 1.74 0 0 1 1.7-.2 .42 .42 0 0 1 .3 .4 .42 .42 0 0 1-.3 .4 1.76 1.76 0 0 1-1.7-.2z" fill="#00f"/>
<path d="M103.2 122.7a1.74 1.74 0 0 1 1.7-.2 .42 .42 0 0 1 .3 .4 .42 .42 0 0 1-.3 .4 1.76 1.76 0 0 1-1.7-.2z" fill="none" stroke="#00f" stroke-width=".25"/>
<path d="M103.2 132.3a1.76 1.76 0 0 1 1.7-.2 .42 .42 0 0 1 .3 .4 .42 .42 0 0 1-.3 .4 1.74 1.74 0 0 1-1.7-.2z" fill="#00f"/>
<g fill="none" stroke="#00f" stroke-width=".25">
<path d="M103.2 132.3a1.76 1.76 0 0 1 1.7-.2 .42 .42 0 0 1 .3 .4 .42 .42 0 0 1-.3 .4 1.74 1.74 0 0 1-1.7-.2zM22 157.4l.6-.2h9.4a1.05 1.05 0 0 1 .8 1 1.05 1.05 0 0 1-.8 1h-9.4a1.05 1.05 0 0 1-.9-.7 1.05 1.05 0 0 1 .3-1.1zM22 154.9l.6-.3h9.4a1.05 1.05 0 0 1 .8 1.1 1.05 1.05 0 0 1-.8 1h-9.4a1.06 1.06 0 0 1-.9-.8 1.06 1.06 0 0 1 .3-1zM23.3 159.9l.5-.2h8.2a1.05 1.05 0 0 1 .8 1 1.05 1.05 0 0 1-.8 1.1h-8.2a1.05 1.05 0 0 1-.8-.8 1.05 1.05 0 0 1 .3-1.1zM32.7 158.2h2.6v.8M32.7 155.7h2.6v.8M33.5 149.3h-.8a2.79 2.79 0 0 1-2.8 2.8h-7.8a2.03 2.03 0 0 0-2.1 2v8.2a2.03 2.03 0 0 0 2.1 2h7.8a2.79 2.79 0 0 1 2.8 2.8h.8M34 149.3h.8M35.3 149.3v.8M35.3 150.6v.8M35.3 151.9v.7M35.3 153.1v.8"/>
<path d="M35.3 154.4v.8M35.3 156.9v.8M35.3 159.5v.8M32.7 160.7h2.6v.8M34 167.1h.8M35.3 162.5v.8M35.3 163.8v.8M35.3 165v.8M35.3 166.3v.8"/>
<circle cx="31.7" cy="158.2" r=".47"/>
<circle cx="31.7" cy="155.7" r=".47"/>
<circle cx="31.7" cy="160.7" r=".47"/>
</g>
<path d="M35.3 158.2h5.1M35.3 155.7h5.1M35.3 160.7h5.1" fill="none" stroke="#000" stroke-width=".25"/>
<path d="M26.9 153.1a1.76 1.76 0 0 1 1.8-.1 .42 .42 0 0 1 .2 .4 .42 .42 0 0 1-.2 .3 1.78 1.78 0 0 1-1.8-.1z" fill="#00f"/>
<path d="M26.9 153.1a1.76 1.76 0 0 1 1.8-.1 .42 .42 0 0 1 .2 .4 .42 .42 0 0 1-.2 .3 1.78 1.78 0 0 1-1.8-.1z" fill="none" stroke="#00f" stroke-width=".25"/>
<path d="M26.9 162.8a1.76 1.76 0 0 1 1.8-.2 .42 .42 0 0 1 .2 .4 .42 .42 0 0 1-.2 .4 1.76 1.76 0 0 1-1.8-.2z" fill="#00f"/>
<path d="M26.9 162.8a1.76 1.76 0 0 1 1.8-.2 .42 .42 0 0 1 .2 .4 .42 .42 0 0 1-.2 .4 1.76 1.76 0 0 1-1.8-.2z" fill="none" stroke="#00f" stroke-width=".25"/>
<path d="M7.3 99.8h94.1v8.9h-94.1z" fill-rule="evenodd" fill="#d9ead3"/>
<path d="M7.3 99.8h94.1v8.9h-94.1z" fill="none" stroke="#d9ead3" stroke-width=".19"/>
<path d="M180.2 13.4v168.9" fill="none" stroke="#d9ead3" stroke-width="1.3"/>
<path d="M23.8 113.8h10.2v3.8h-10.2z" fill-rule="evenodd" fill="#f4cccc"/>
<path d="M23.8 113.8h10.2v3.8h-10.2z" fill="none" stroke="#f4cccc" stroke-width=".19"/>
<path d="M159.8 43.9h5.1M160.6 44.7h3.5M161.3 45.4h2.1M162.1 46.2h.5M162.4 41.4v2.5" fill="none" stroke="#800000" stroke-width=".25"/>
<path d="M154.7 41.4h7.7" fill="none" stroke="#000080" stroke-width=".25"/>
<text font-size="4.9" fill="#000080" x="151.1" y="188.2">Microsoft</text>
<g font-size="4.6">
<text x="9.9" y="19.2">Jacdac connectors with different tongue widths</text>
<text x="10" y="105.5">Jacdac connectors with different slot depths</text>
</g>
<g font-size="2.7" fill="#000080">
<text x="176.3" y="189.3">Jacdac PCB edge connector slot config test</text>
<text x="244.9" y="189.3">Complete design</text>
</g>
<g font-size="2.3">
<text x="37.9" y="11.7">1</text>
<text x="110.8" y="11.7">2</text>
<text x="183.9" y="11.7">3</text>
<text x="256.9" y="11.7">4</text>
<text x="3.9" y="33.3">A</text>
<text x="291.1" y="33.3">A</text>
<text x="37.3" y="40.9">2</text>
<text x="37.3" y="38.4">3</text>
<text x="75.4" y="40.9">2</text>
<text x="75.4" y="38.4">3</text>
<text x="113.5" y="40.9">2</text>
<text x="113.5" y="38.4">3</text>
<text x="151.6" y="40.9">2</text>
<text x="151.6" y="38.4">3</text>
<text x="37.3" y="43.5">1</text>
<text x="75.4" y="43.5">1</text>
<text x="113.5" y="43.5">1</text>
<text x="151.6" y="43.5">1</text>
<text x="37.3" y="71.4">2</text>
<text x="37.3" y="68.8">3</text>
<text x="75.4" y="71.4">2</text>
<text x="75.4" y="68.8">3</text>
<text x="113.5" y="71.4">2</text>
<text x="113.5" y="68.8">3</text>
<text x="151.6" y="71.4">2</text>
<text x="151.6" y="68.8">3</text>
<text x="37.3" y="73.9">1</text>
<text x="75.4" y="73.9">1</text>
<text x="113.5" y="73.9">1</text>
<text x="151.6" y="73.9">1</text>
<text x="4.1" y="81.5">B</text>
<text x="291.3" y="81.5">B</text>
<text x="37.3" y="124.7">3</text>
<text x="75.4" y="124.7">3</text>
<text x="113.5" y="124.7">3</text>
<text x="151.6" y="124.7">3</text>
<text x="4" y="129.8">C</text>
<text x="37.3" y="127.2">2</text>
<text x="37.3" y="129.8">1</text>
<text x="75.4" y="127.2">2</text>
<text x="75.4" y="129.8">1</text>
<text x="113.5" y="127.2">2</text>
<text x="113.5" y="129.8">1</text>
<text x="151.6" y="127.2">2</text>
<text x="151.6" y="129.8">1</text>
<text x="291.2" y="129.8">C</text>
<text x="37.3" y="155.2">3</text>
<text x="75.4" y="155.2">3</text>
<text x="113.5" y="155.2">3</text>
<text x="151.6" y="155.2">3</text>
<text x="37.3" y="157.8">2</text>
<text x="37.3" y="160.3">1</text>
<text x="75.4" y="157.8">2</text>
<text x="75.4" y="160.3">1</text>
<text x="113.5" y="157.8">2</text>
<text x="113.5" y="160.3">1</text>
<text x="151.6" y="157.8">2</text>
<text x="151.6" y="160.3">1</text>
<text x="4" y="178">D</text>
<text x="291.2" y="178">D</text>
<text x="37.9" y="199.6">1</text>
<text x="110.8" y="199.6">2</text>
<text x="183.9" y="199.6">3</text>
<text x="256.9" y="199.6">4</text>
</g>
<g font-size="2.3" fill="#000080">
<text x="19.7" y="31.8">J0</text>
<text x="57.9" y="31.8">J1</text>
<text x="96" y="31.8">J2</text>
<text x="134.1" y="31.8">J3</text>
<text x="19.7" y="52.6">3 pin JACDAC edge connector</text>
<text x="57.9" y="52.6">3 pin JACDAC edge connector</text>
<text x="96" y="52.6">3 pin JACDAC edge connector</text>
<text x="134.1" y="52.6">3 pin JACDAC edge connector</text>
<text x="19.7" y="62.2">J4</text>
<text x="57.9" y="62.2">J5</text>
<text x="96" y="62.2">J6</text>
<text x="134.1" y="62.2">J7</text>
<text x="19.7" y="83">3 pin JACDAC edge connector</text>
<text x="57.9" y="83">3 pin JACDAC edge connector</text>
<text x="96" y="83">3 pin JACDAC edge connector</text>
<text x="134.1" y="83">3 pin JACDAC edge connector</text>
<text x="19.7" y="118.1">J10</text>
<text x="57.9" y="118.1">J11</text>
<text x="96" y="118.1">J12</text>
<text x="134.1" y="118.1">J13</text>
<text x="19.7" y="138.9">3 pin JACDAC edge connector</text>
<text x="57.9" y="138.9">3 pin JACDAC edge connector</text>
<text x="96" y="138.9">3 pin JACDAC edge connector</text>
<text x="134.1" y="138.9">3 pin JACDAC edge connector</text>
<text x="19.7" y="148.5">J14</text>
<text x="57.9" y="148.5">J15</text>
<text x="96" y="148.5">J16</text>
<text x="134.1" y="148.5">J17</text>
<text x="19.7" y="169.4">3 pin JACDAC edge connector</text>
<text x="57.9" y="169.4">3 pin JACDAC edge connector</text>
<text x="96" y="169.4">3 pin JACDAC edge connector</text>
<text x="134.1" y="169.4">3 pin JACDAC edge connector</text>
</g>
<g font-size="2.1">
<text x="176.3" y="185.6">PROJECTDESCRIPTION</text>
<text x="244.9" y="185.6">SHEETDESCRIPTION</text>
<text x="9.8" y="189.5">PROJECTFILENAME</text>
<text x="75.9" y="189.5">PROJECTCODENAME</text>
<text x="9.8" y="194.5">SHEETFILENAME</text>
<text x="75.9" y="194.5">LICENCE</text>
<text x="152.2" y="194.5">LASTMODIFIED</text>
<text x="183.9" y="194.5">PAGE</text>
<text x="194.1" y="194.5">OF</text>
<text x="205.5" y="194.5">DRAWN BY S. Hodges</text>
<text x="244.9" y="194.5">REVISION 0.2</text>
<text x="265.2" y="194.5">PCBID</text>
</g>
<g font-size="2.1" fill="#000080">
<text x="30.1" y="189.5">JacdacEdgeConnectorSlotsTest93.PrjPCB</text>
<text x="98.8" y="189.5">JacdacEdgeConnectorSlo</text>
<text x="122.3" y="189.5">tsTest</text>
<text x="27.6" y="194.5">JacdacEdgeConnectorSlotsTest93.SchDoc</text>
<text x="86" y="194.5">Attribution 4.0International (CC BY 4.0)</text>
<text x="168.7" y="194.5">08/03/2022</text>
<text x="191.2" y="194.5">1</text>
<text x="198.8" y="194.5">1</text>
<text x="272.9" y="194.5">93-0.2</text>
</g>
<g font-size="1.9">
<text x="23.3" y="30.3">Standard</text>
<text x="27.4" y="39.5">P</text>
<text x="65.6" y="39.5">P</text>
<text x="103.6" y="39.5">P</text>
<text x="141.8" y="39.5">P</text>
<text x="27.1" y="42">G</text>
<text x="27.2" y="44.6">D</text>
<text x="65.2" y="42">G</text>
<text x="65.2" y="44.6">D</text>
<text x="103.3" y="42">G</text>
<text x="103.4" y="44.6">D</text>
<text x="141.5" y="42">G</text>
<text x="141.5" y="44.6">D</text>
<text x="27.4" y="69.9">P</text>
<text x="65.6" y="69.9">P</text>
<text x="103.6" y="69.9">P</text>
<text x="141.8" y="69.9">P</text>
<text x="27.1" y="72.5">G</text>
<text x="27.2" y="75">D</text>
<text x="65.2" y="72.5">G</text>
<text x="65.2" y="75">D</text>
<text x="103.3" y="72.5">G</text>
<text x="103.4" y="75">D</text>
<text x="141.5" y="72.5">G</text>
<text x="141.5" y="75">D</text>
<text x="24.5" y="116.6">Standard</text>
<text x="27.4" y="125.8">P</text>
<text x="65.6" y="125.8">P</text>
<text x="103.6" y="125.8">P</text>
<text x="141.8" y="125.8">P</text>
<text x="27.1" y="128.3">G</text>
<text x="27.2" y="130.9">D</text>
<text x="65.2" y="128.3">G</text>
<text x="65.2" y="130.9">D</text>
<text x="103.3" y="128.3">G</text>
<text x="103.4" y="130.9">D</text>
<text x="141.5" y="128.3">G</text>
<text x="141.5" y="130.9">D</text>
<text x="27.1" y="158.9">G</text>
<text x="27.2" y="161.4">D</text>
<text x="27.4" y="156.3">P</text>
<text x="65.2" y="158.9">G</text>
<text x="65.2" y="161.4">D</text>
<text x="65.6" y="156.3">P</text>
<text x="103.3" y="158.9">G</text>
<text x="103.4" y="161.4">D</text>
<text x="103.6" y="156.3">P</text>
<text x="141.5" y="158.9">G</text>
<text x="141.5" y="161.4">D</text>
<text x="141.8" y="156.3">P</text>
</g>
<g font-size="1.9" fill="#f0f0f0">
<text x="238.1" y="169.9">Thisinformation isprovided “as-is”. You bear the risk</text>
<text x="238.1" y="172.5">of using it. Some information relatesto pre-released</text>
<text x="238.1" y="175">specification which may change without notice.</text>
<text x="238.1" y="177.5">Microsoft makesno warranties, express or implied,</text>
<text x="238.1" y="180.1">with respect to the information provided here.</text>
</g>
</svg>
